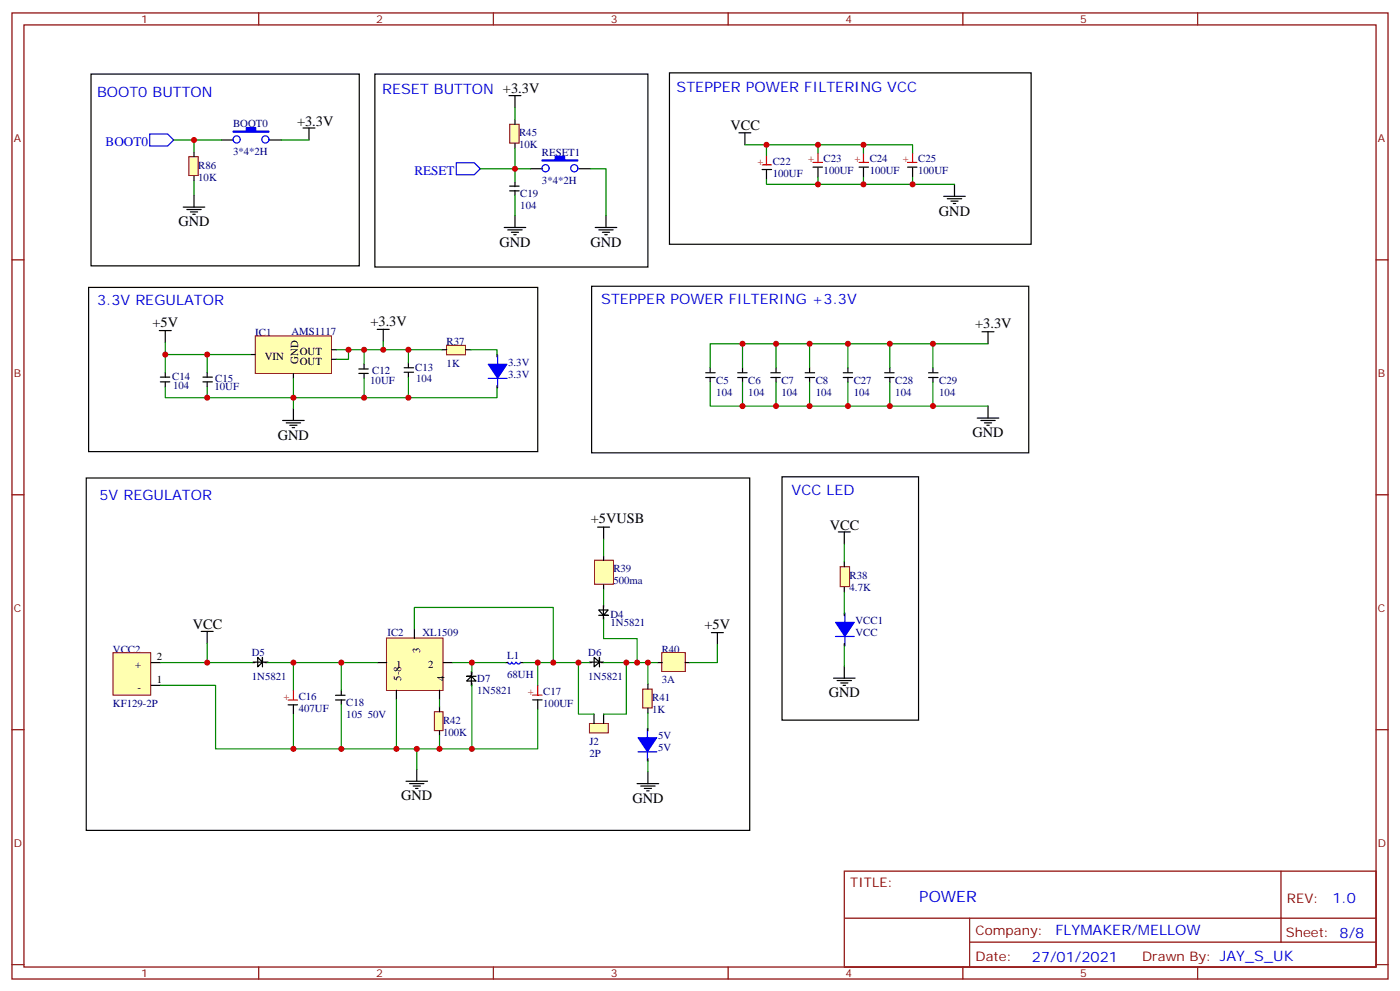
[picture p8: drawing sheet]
<svg xmlns="http://www.w3.org/2000/svg" width="412mm" height="292mm" viewBox="0 0 412 292" stroke-linecap="round" stroke-linejoin="round" font-family="sans-serif">
<g fill="none" stroke="#870000" stroke-width=".35">
<path d="M3.5 3.8h405.4v284.3h-405.4zM7.1 7.3h398.2v277.3h-398.2zM76.2 3.8v3.5M145.3 3.8v3.5M214.5 3.8v3.5M283.6 3.8v3.5M352.8 3.8v3.5M3.5 76.5h3.6M405.3 76.5h3.6M3.5 145.6h3.6M405.3 145.6h3.6M3.5 214.8h3.6"/>
<path d="M405.3 214.8h3.6M248.7 256.4h156.6v28.2h-156.6zM377.3 256.4v20.9M248.7 270.2h156.5M285.6 277.3h119.6M285.6 270.2v14.2M3.5 283.9h3.6M76.2 284.6v3.5M145.3 284.6v3.5M214.5 284.6v3.5M283.6 284.6v3.5M352.8 284.6v3.5"/>
<path d="M405.3 283.9h3.6"/>
</g>
<path d="M55.6 46.1h2.8v5.6h-2.8z" fill="#ffffb0" stroke="#800000" stroke-width=".29"/>
<g fill="none" stroke="#000" stroke-width=".35">
<path d="M89.3 37.7h3.5M91 37.7v3.5M57.1 44.7v1.4M57.1 51.8v1.4M57.1 57.4v3.6M65.3 41.2h3.5M79.4 41.2h3.5M150.1 56.2h2.8M150.1 54.8h2.8M151.7 53.6v1.3M151.7 56v1.4M54 61h6.3"/>
<path d="M55 61.7h4.3M56.1 62.4h2.1M56.8 63.1h.7"/>
</g>
<path d="M68.6 38.6h3.9v-1.1h2.8v1.1h3.9v.3h-10.6z" fill="#00f" stroke="#00f" stroke-width=".29"/>
<g fill="none" stroke="#00f" stroke-width=".35">
<path d="M44.1 39.4h5.3l1.8 1.8-1.8 1.8h-5.3z"/>
<circle cx="69.7" cy="41" r="1.06"/>
<circle cx="78.2" cy="41" r="1.06"/>
</g>
<path d="M51.2 41.2h14.1M57.1 41.2v3.5M57.1 53.2v4.2M82.9 41.2h8.1" fill="none" stroke="#008700" stroke-width=".35"/>
<path d="M150.1 36.6h2.8v5.5h-2.8z" fill="#ffffb0" stroke="#800000" stroke-width=".29"/>
<g fill="none" stroke="#000" stroke-width=".35">
<path d="M149.9 28.2h3.6M151.7 28.2v3.5M151.7 35.2v1.4M217.7 39.1h3.5M219.4 39.1v3.5M151.7 42.3v1.4M156.3 49.7h3.5M170.4 49.7h3.5M224.5 49.9h2.8M225.8 50.1v2.7M239.5 49.2h2.8M240.9 49.4v2.7"/>
<path d="M253.1 49.2h2.7M254.4 49.4v2.7M267.3 49.2h2.8M268.8 49.4v2.7M278 57.8h6.3M279 58.5h4.3M280.1 59.2h2.1M280.8 59.9h.7M281.2 54.3v3.5M148.5 67h6.4M149.6 67.7h4.2M150.6 68.4h2.2"/>
<path d="M151.3 69.1h.7M151.7 63.4v3.6M175.3 67h6.4M176.4 67.7h4.2M177.4 68.4h2.2M178.2 69.1h.7M178.5 63.4v3.6M289.3 97.6h3.5M291 97.6v3.6M207.9 111.1h2.8M207.9 109.7h2.8M209.2 108.2v1.4"/>
<path d="M209.2 111.1v1.4M217.3 111.1h2.8M217.3 109.7h2.8M218.7 108.2v1.4M218.7 111.1v1.4M227.1 111.1h2.7M227.1 109.7h2.7M228.6 108.2v1.4M228.6 111.1v1.4M237.2 111.1h2.8M237.2 109.7h2.8M238.5 108.2v1.4"/>
<path d="M238.5 111.1v1.4M248.4 111.1h2.7M248.4 109.7h2.7M249.8 108.2v1.4M249.8 111.1v1.4M260.6 111.1h2.8M260.6 109.7h2.8M262.1 108.2v1.4M262.1 111.1v1.4M273.5 111.1h2.8M273.5 109.7h2.8M274.8 108.2v1.4"/>
<path d="M274.8 111.1v1.4M291 119.5v3.5M287.9 123h6.3M288.9 123.8h4.3M290 124.5h2.1M290.7 125.2h.7"/>
</g>
<path d="M159.6 47h3.9v-1h2.8v1h3.9v.4h-10.6z" fill="#00f" stroke="#00f" stroke-width=".29"/>
<g fill="none" stroke="#00f" stroke-width=".35">
<path d="M134.4 47.9h5.3l1.8 1.8-1.8 1.7h-5.3z"/>
<circle cx="160.7" cy="49.5" r="1.06"/>
<circle cx="169.2" cy="49.5" r="1.06"/>
</g>
<g fill="none" stroke="#008700" stroke-width=".35">
<path d="M151.7 31.7v3.5M141.5 49.7h14.8M151.7 43.7v9.9M151.7 57.4v6M173.9 49.7h4.6v13.7M219.4 42.6h49.4v2.5M225.8 42.6v3.2M225.8 52.8v1.5h55.4M240.9 42.6v2.5M240.9 52.1v2.2M254.4 42.6v2.5M254.4 52.1v2.2"/>
<path d="M268.8 52.1v2.2M209.2 112.5v7h81.8M218.7 101.2v7M218.7 112.5v7M228.6 101.2v7M228.6 112.5v7M238.5 101.2v7M238.5 112.5v7M249.8 101.2v7M249.8 112.5v7M262.1 101.2v7M262.1 112.5v7"/>
<path d="M274.8 101.2v7M274.8 112.5v7M291 101.2h-81.8v7"/>
</g>
<path d="M224.5 48.5h2.8M225.8 45.8v2.8M239.5 47.8h2.8M240.9 45.1v2.8M253.1 47.8h2.7M254.4 45.1v2.8M267.3 47.8h2.8M268.8 45.1v2.8" fill="none" stroke="#f00" stroke-width=".35"/>
<path d="M173.6 212.9h5.6v2.8h-5.6z" fill="#ffffb0" stroke="#800000" stroke-width=".29"/>
<path d="M47.2 112.4h2.8M47.2 111h2.8M48.7 109.6v1.4M48.7 112.5v1.4M105.7 109.9h2.8M105.7 108.6h2.8M107.2 107.2v1.4M107.2 110v1.4M175 210.2v2.8M177.8 210.2v2.8" fill="none" stroke="#000" stroke-width=".35"/>
<path d="M194.9 192.1h7v5.5h-7z" fill="#ffffb0" stroke="#800000" stroke-width=".29"/>
<path d="M59.8 112.4h2.8M59.8 111h2.8M61 109.6v1.4M61 112.5v1.4M193.7 195h1.4M201.8 195h1.4" fill="none" stroke="#000" stroke-width=".35"/>
<path d="M175.1 164.9h5.6v7.1h-5.6z" fill="#ffffb0" stroke="#800000" stroke-width=".29"/>
<path d="M177.8 163.6v1.4M177.8 172.1v1.4" fill="none" stroke="#000" stroke-width=".35"/>
<path d="M33.3 192.1h11.1v12.5h-11.1z" fill="#ffffb0" stroke="#800000" stroke-width=".29"/>
<path d="M146.4 104.4v.6M146.4 113.5v.7M44.5 195h2.8M44.5 201.7h2.8M190.9 214.4v.7M190.9 223.2v.7" fill="none" stroke="#000" stroke-width=".35"/>
<path d="M143.8 111.4h5.6M146.6 104.4v9.7M190.7 214.3v9.8M187.9 221.3h5.6" fill="none" stroke="#00f" stroke-width=".35"/>
<g fill="#00f" stroke="#00f" stroke-width=".29">
<path d="M187.9 217.1h5.6l-2.8 4.2z"/>
<path d="M143.8 107.2h5.6l-2.8 4.2z"/>
</g>
<path d="M189.3 202.8h2.8v5.6h-2.8z" fill="#ffffb0" stroke="#800000" stroke-width=".29"/>
<path d="M190.9 201.4v1.4M190.9 208.4v1.4" fill="none" stroke="#000" stroke-width=".35"/>
<path d="M131.6 101.7h5.5v2.7h-5.5z" fill="#ffffb0" stroke="#800000" stroke-width=".29"/>
<path d="M119 109.6h2.8M119 108.2h2.8M120.3 106.8v1.4M120.3 109.7v1.4M130.2 102.9h1.4M137.3 102.9h1.3" fill="none" stroke="#000" stroke-width=".35"/>
<path d="M128 209.5h2.5v5.5h-2.5z" fill="#ffffb0" stroke="#800000" stroke-width=".29"/>
<g fill="none" stroke="#000" stroke-width=".35">
<path d="M177.8 178.1v3M74.4 195h.7M74.5 194.9h2.8M78 195h.7M79 194.9h-1.7l-1.4-1.4v2.8l1.4-1.4v-1.4v2.8M138.8 197.7v1.4l-1.3 1.3h2.7l-1.4-1.3h-1.3h2.7M138.8 199.1v2.7M139 197.8v.7M148.9 195h.7M153.5 195h.7M173.6 195h.7M173.6 194.9h3"/>
<path d="M176.4 181.1h2.7h-1.3l-1.4-1.6h2.7l-1.3 1.6v1.2v-.7M177.1 195h.7M177.8 194.9h-1.2l-1.6-1.4v2.8l1.6-1.4v-1.4v2.8M84.9 207.5h2.8M86.4 207.4v2.8M98.8 204.6h2.9M98.8 206h2.9M100.5 203.1v1.4M100.5 206v1.4M129.5 208.1v1.4M129.5 215.1v1.4M139 201v.7"/>
<path d="M156.9 206h2.8M158.4 206v2.8"/>
</g>
<path d="M84.9 206.1h2.8M86.4 203.1v2.8M156.9 204.6h2.8M158.4 201.7v2.8" fill="none" stroke="#f00" stroke-width=".35"/>
<path d="M150.7 194.9a.55 .55 0 0 1-.5 .5 .55 .55 0 0 1-.6-.5M151.9 194.9a.55 .55 0 0 1-.6 .5 .55 .55 0 0 1-.5-.5M153.3 194.9a.55 .55 0 0 1-.6 .5 .55 .55 0 0 1-.5-.5" fill="none" stroke="#00f" stroke-width=".35"/>
<path d="M113.8 187.8h16.7v15.4h-16.7z" fill="#ffffb0" stroke="#800000" stroke-width=".29"/>
<path d="M111.1 195h2.8M122.1 185.1v2.8M130.6 195h2.7M116.8 203.2v2.8M129.5 203.2v2.8" fill="none" stroke="#000" stroke-width=".35"/>
<path d="M75.2 98.9h22.4v11h-22.4z" fill="#ffffb0" stroke="#800000" stroke-width=".29"/>
<path d="M73.7 104.4h1.4M86.4 110v1.4M97.7 102.9h1.4M97.7 105.8h1.4" fill="none" stroke="#000" stroke-width=".35"/>
<path d="M247.5 166.8h2.8v5.9h-2.8z" fill="#ffffb0" stroke="#800000" stroke-width=".29"/>
<g fill="none" stroke="#000" stroke-width=".35">
<path d="M26.8 21.8h79v56.4h-79zM110.4 21.8h80.5v56.8h-80.5zM197.2 21.4h106.5v50.5h-106.5zM26.1 84.6h132.3v48.3h-132.3zM46.9 97.3h3.5M48.7 97.3v3.5M111.1 96.9h3.6M112.9 96.9v3.6M174.3 84.2h128.7v49.1h-128.7zM83.3 123.8h6.3M84.3 124.5h4.2M85.4 125.2h2.1"/>
<path d="M86.1 125.9h.7M86.4 120.2v3.6M25.4 140.7h195.4v103.7h-195.4zM176 155.2h3.6M177.8 155.2v3.5M230.4 140.3h40.2v71.6h-40.2zM246.9 156.6h3.6M248.7 156.6v3.5M248.7 165.4v1.4M248.7 172.8v1.4M59.3 185.8h3.5M61 185.8v3.6"/>
<path d="M209.5 186.2h3.6M211.3 186.2v3.5M245.5 199.6h6.4M248.7 180.6v.6M248.7 189.4v.7M248.7 196.1v3.5M246.6 200.3h4.2M247.6 201h2.2M248.4 201.7h.7M119.6 229.9h6.3M120.6 230.6h4.3M121.7 231.4h2.1"/>
<path d="M122.4 232.1h.7M122.8 226.4v3.5M187.7 230.6h6.3M188.7 231.4h4.3M189.8 232.1h2.1M190.5 232.8h.7M190.9 227.1v3.5"/>
</g>
<path d="M246.1 187.3h5.6M248.9 180.4v9.7" fill="none" stroke="#00f" stroke-width=".35"/>
<path d="M246.1 183.2h5.6l-2.8 4.1z" fill="#00f" stroke="#00f" stroke-width=".29"/>
<g fill="none" stroke="#008700" stroke-width=".35">
<path d="M48.7 113.9v3.2h97.7v-2.9M48.7 100.8v8.8M48.7 104.4h25M61 104.4v5.2M61 113.9v3.2M86.4 111.4v8.8M99.1 102.9h31.1M102.7 102.9v2.9h-3.6M107.2 102.9v4.3M107.2 111.4v5.7M112.9 100.5v2.4M120.3 102.9v3.9"/>
<path d="M120.3 111.1v6M138.6 102.9h7.8v1.5M177.8 158.7v4.9M177.8 173.5v4.6M248.7 160.1v5.3M248.7 174.2v6.4M47.3 195h27.1M61 189.4v5.6M78.7 195h32.4M86.4 195v8.1M100.5 195v8.1M122.1 185.1v-6.3h40.9v16.2"/>
<path d="M133.3 195h15.6M139 195v2.8M154.2 195h4.2v6.7M158.4 195h15.2M170.4 195v15.2h4.6M177.8 182.3v5.7h9.9v7M177.8 195h15.9M184.5 195v15.2h-6.7M190.9 195v6.4M211.3 189.7v5.3h-8.1M248.7 190.1v6M47.3 201.7h16.2v18.7h94.9v-11.6"/>
<path d="M86.4 210.2v10.2M100.5 207.4v13M116.8 206v14.4M129.5 206v2.1M129.5 216.5v3.9M139 201.7v18.7M190.9 209.8v4.6M122.8 220.4v6M190.9 223.9v3.2"/>
</g>
<g fill="#c00">
<circle cx="57.2" cy="41.2" r=".88"/>
<circle cx="151.7" cy="49.7" r=".88"/>
<circle cx="254.4" cy="42.6" r=".88"/>
<circle cx="240.9" cy="42.6" r=".88"/>
<circle cx="225.8" cy="42.6" r=".88"/>
<circle cx="268.8" cy="54.3" r=".88"/>
<circle cx="254.4" cy="54.3" r=".88"/>
<circle cx="240.9" cy="54.3" r=".88"/>
<circle cx="218.7" cy="101.2" r=".88"/>
<circle cx="218.7" cy="119.5" r=".88"/>
<circle cx="228.6" cy="119.5" r=".88"/>
<circle cx="228.6" cy="101.2" r=".88"/>
<circle cx="238.5" cy="101.2" r=".88"/>
<circle cx="238.5" cy="119.5" r=".88"/>
<circle cx="249.8" cy="119.5" r=".88"/>
<circle cx="249.8" cy="101.2" r=".88"/>
<circle cx="262.1" cy="101.2" r=".88"/>
<circle cx="262.1" cy="119.5" r=".88"/>
<circle cx="274.8" cy="119.5" r=".88"/>
<circle cx="274.8" cy="101.2" r=".88"/>
<circle cx="48.7" cy="104.4" r=".88"/>
<circle cx="86.4" cy="117.1" r=".88"/>
<circle cx="61" cy="117.1" r=".88"/>
<circle cx="61" cy="104.4" r=".88"/>
<circle cx="112.9" cy="102.9" r=".88"/>
<circle cx="102.7" cy="102.9" r=".88"/>
<circle cx="107.2" cy="102.9" r=".88"/>
<circle cx="120.3" cy="102.9" r=".88"/>
<circle cx="107.2" cy="117.1" r=".88"/>
<circle cx="120.3" cy="117.1" r=".88"/>
<circle cx="86.4" cy="195" r=".88"/>
<circle cx="100.5" cy="195" r=".88"/>
<circle cx="61" cy="195" r=".88"/>
<circle cx="129.5" cy="220.4" r=".88"/>
<circle cx="116.8" cy="220.4" r=".88"/>
<circle cx="100.5" cy="220.4" r=".88"/>
<circle cx="86.4" cy="220.4" r=".88"/>
<circle cx="122.8" cy="220.4" r=".88"/>
<circle cx="139" cy="220.4" r=".88"/>
<circle cx="139" cy="195" r=".88"/>
<circle cx="158.4" cy="195" r=".88"/>
<circle cx="163" cy="195" r=".88"/>
<circle cx="170.4" cy="195" r=".88"/>
<circle cx="184.5" cy="195" r=".88"/>
<circle cx="190.9" cy="195" r=".88"/>
<circle cx="187.7" cy="195" r=".88"/>
</g>
<text font-size="4.6" fill="#00f" x="270.8" y="265.4">POWER</text>
<g font-size="4.2" fill="#00f">
<text x="28.6" y="28.5">BOOT0 BUTTON</text>
<text x="112.5" y="27.8">RESET BUTTON +3.3V</text>
<text x="199.3" y="27.1">STEPPER POWER FILTERING VCC</text>
<text x="28.6" y="89.9">3.3V REGULATOR</text>
<text x="177.1" y="89.5">STEPPER POWER FILTERING +3.3V</text>
<text x="29.3" y="147">5V REGULATOR</text>
<text x="233.2" y="145.6">VCC LED</text>
<text x="392.5" y="265.7">1.0</text>
<text x="310.9" y="275.2">FLYMAKER/MELLOW</text>
<text x="304" y="283">27/01/2021</text>
</g>
<g font-size="4.2">
<text x="87.5" y="37">+3.3V</text>
<text x="215.2" y="38.4">VCC</text>
<text x="276.6" y="63.4">GND</text>
<text x="52.6" y="66.6">GND</text>
<text x="147.1" y="72.6">GND</text>
<text x="173.9" y="72.6">GND</text>
<text x="109.1" y="95.8">+3.3V</text>
<text x="44.9" y="96.2">+5V</text>
<text x="287.3" y="96.5">+3.3V</text>
<text x="81.8" y="129.4">GND</text>
<text x="286.5" y="128.7">GND</text>
<text x="174" y="154.1">+5VUSB</text>
<text x="244.5" y="155.9">VCC</text>
<text x="56.8" y="185.1">VCC</text>
<text x="207.5" y="185.1">+5V</text>
<text x="244.1" y="205.2">GND</text>
<text x="118.2" y="235.6">GND</text>
<text x="186.3" y="236.3">GND</text>
</g>
<g font-size="3.9" fill="#00f">
<text x="31.1" y="43">BOOT0</text>
<text x="122.1" y="51.4">RESET</text>
</g>
<g font-size="3.9" fill="#800">
<text x="250.5" y="261">TITLE:</text>
<text x="379.1" y="265.7">REV:</text>
<text x="287.4" y="275.2">Company:</text>
<text x="378.7" y="275.8">Sheet: 8/8</text>
<text x="287.4" y="282.9">Date:</text>
<text x="336.4" y="282.9">Drawn By: JAY_S_UK</text>
</g>
<g font-size="3.2" fill="#800">
<text x="41.6" y="6.8">1</text>
<text x="110.8" y="6.8">2</text>
<text x="179.9" y="6.8">3</text>
<text x="249.1" y="6.8">4</text>
<text x="318.2" y="6.8">5</text>
<text x="4.1" y="41.9">A</text>
<text x="405.9" y="41.9">A</text>
<text x="4.1" y="111.1">B</text>
<text x="405.9" y="111.1">B</text>
<text x="4.1" y="180.2">C</text>
<text x="405.9" y="180.2">C</text>
<text x="4.1" y="249.3">D</text>
<text x="405.9" y="249.3">D</text>
<text x="41.6" y="287.6">1</text>
<text x="110.8" y="287.6">2</text>
<text x="179.9" y="287.6">3</text>
<text x="249.1" y="287.6">4</text>
<text x="318.2" y="287.6">5</text>
</g>
<g font-size="3.2" fill="#000080">
<text x="68.6" y="37.5">BOOT0</text>
<text x="152.9" y="40.1">R45</text>
<text x="68.6" y="45.6">3*4*2H</text>
<text x="152.9" y="43.6">10K</text>
<text x="159.6" y="46">RESET1</text>
<text x="242.6" y="47.8">C23</text>
<text x="256.2" y="47.8">C24</text>
<text x="270.5" y="47.8">C25</text>
<text x="58.4" y="53.2">10K</text>
<text x="58.4" y="49.6">R86</text>
<text x="227.6" y="52">100UF</text>
<text x="227.6" y="48.5">C22</text>
<text x="242.6" y="51.3">100UF</text>
<text x="256.2" y="51.3">100UF</text>
<text x="270.5" y="51.3">100UF</text>
<text x="153.3" y="58">C19</text>
<text x="159.6" y="54.1">3*4*2H</text>
<text x="153.3" y="61.5">104</text>
<text x="75.2" y="98.9">IC1</text>
<text x="85.8" y="98.7">AMS1117</text>
<text x="131.6" y="101.7">R37</text>
<text x="131.6" y="108">1K</text>
<text x="149.7" y="107.6">3.3V</text>
<text x="50.7" y="111.7">C14</text>
<text x="63.4" y="112.5">C15</text>
<text x="109.1" y="113.1">10UF</text>
<text x="109.6" y="110">C12</text>
<text x="122.3" y="109.2">C13</text>
<text x="122.6" y="112.4">104</text>
<text x="149.7" y="111.1">3.3V</text>
<text x="211" y="112.9">C5</text>
<text x="220.4" y="112.9">C6</text>
<text x="230.2" y="112.9">C7</text>
<text x="240.3" y="112.9">C8</text>
<text x="251.5" y="112.9">C27</text>
<text x="263.7" y="112.9">C28</text>
<text x="276.7" y="112.9">C29</text>
<text x="51" y="114.6">104</text>
<text x="63.2" y="114.9">10UF</text>
<text x="211" y="116.4">104</text>
<text x="220.4" y="116.4">104</text>
<text x="230.2" y="116.4">104</text>
<text x="240.3" y="116.4">104</text>
<text x="251.5" y="116.4">104</text>
<text x="263.7" y="116.4">104</text>
<text x="276.7" y="116.4">104</text>
<text x="180.7" y="171.9">500ma</text>
<text x="180.7" y="168.4">R39</text>
<text x="250.3" y="173.9">4.7K</text>
<text x="250.3" y="170.3">R38</text>
<text x="179.8" y="184.3">1N5821</text>
<text x="179.8" y="181.9">D4</text>
<text x="252" y="183.6">VCC1</text>
<text x="114.1" y="187.2">IC2</text>
<text x="124.4" y="187.2">XL1509</text>
<text x="252" y="187.1">VCC</text>
<text x="33.3" y="192.1">VCC2</text>
<text x="74.2" y="193.1">D5</text>
<text x="149.4" y="193.8">L1</text>
<text x="173.3" y="193.1">D6</text>
<text x="194.9" y="192.1">R40</text>
<text x="74.2" y="200.2">1N5821</text>
<text x="140.6" y="200.8">D7</text>
<text x="149.4" y="199.5">68UH</text>
<text x="173.3" y="200.2">1N5821</text>
<text x="194.9" y="201.2">3A</text>
<text x="33.3" y="208.1">KF129-2P</text>
<text x="88" y="209.6">407UF</text>
<text x="88" y="206.1">C16</text>
<text x="102" y="207.8">C18</text>
<text x="140.6" y="204.4">1N5821</text>
<text x="160" y="208.1">100UF</text>
<text x="160" y="204.6">C17</text>
<text x="192.1" y="209.9">1K</text>
<text x="192.1" y="206.4">R41</text>
<text x="102" y="211.3">105 50V</text>
<text x="130.5" y="213">R42</text>
<text x="130.5" y="216.5">100K</text>
<text x="173.6" y="219.2">J2</text>
<text x="193.8" y="221">5V</text>
<text x="193.8" y="217.5">5V</text>
<text x="173.6" y="222.8">2P</text>
</g>
<g font-size="3.2" fill="#f00">
<text x="238.1" y="47.8">+</text>
<text x="251.7" y="47.8">+</text>
<text x="265.9" y="47.8">+</text>
<text x="223.1" y="48.5">+</text>
<text x="83.5" y="206.1">+</text>
<text x="155.5" y="204.6">+</text>
</g>
<g font-size="3.2">
<text x="78" y="106">VIN</text>
<text x="87.8" y="107.1" transform="rotate(-90 87.8 107.1)">GND</text>
<text x="88.3" y="104.6">OUT</text>
<text x="88.3" y="107.4">OUT</text>
<text x="39.8" y="196.5">+</text>
<text x="46.2" y="194.2">2</text>
<text x="116.7" y="196.5">1</text>
<text x="123.8" y="192.2" transform="rotate(-90 123.8 192.2)">3</text>
<text x="126.1" y="196.5">2</text>
<text x="40.5" y="203.4">-</text>
<text x="46.2" y="201.1">1</text>
<text x="118.2" y="200.4" transform="rotate(-90 118.2 200.4)">5-8</text>
<text x="131" y="200.4" transform="rotate(-90 131 200.4)">4</text>
</g>
</svg>
